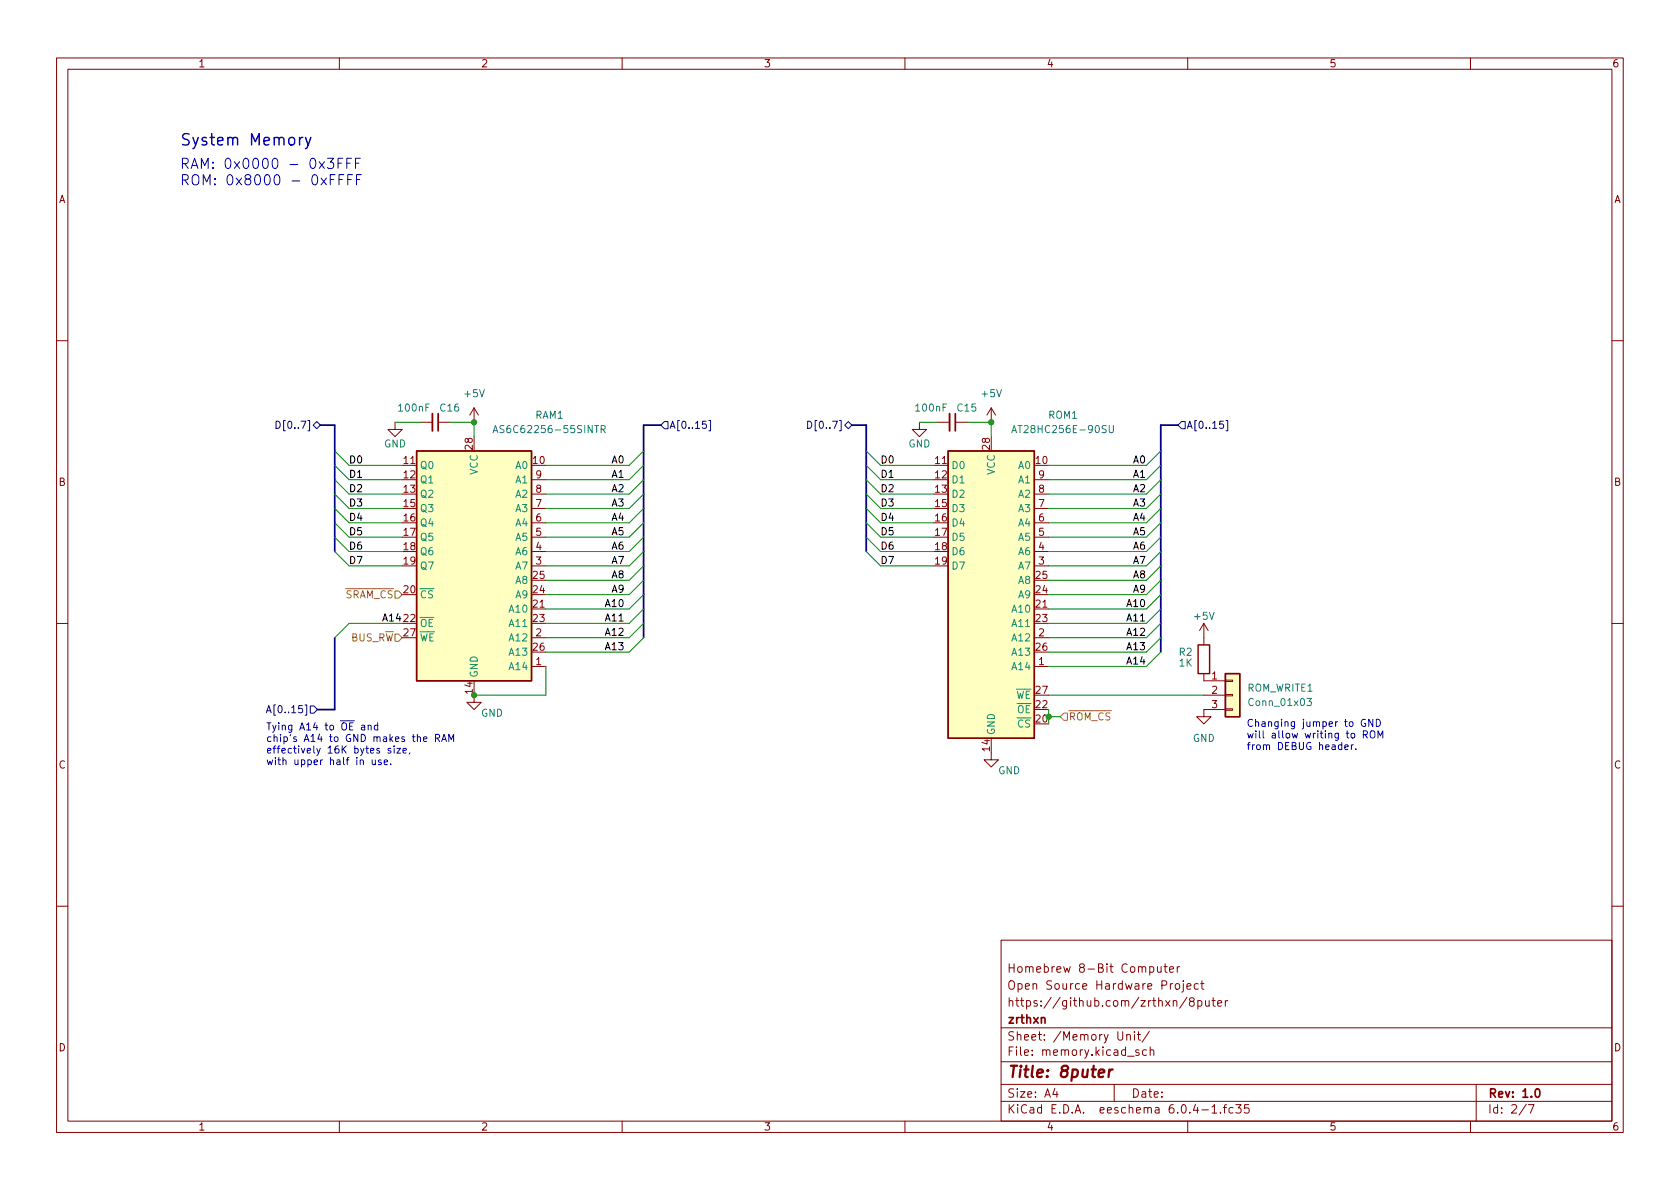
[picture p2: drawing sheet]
<svg xmlns="http://www.w3.org/2000/svg" width="297mm" height="210mm" viewBox="0 0 297 210" stroke-linecap="round" stroke-linejoin="round" font-family="sans-serif">
<path d="M0 .2h297v210.1h-297z" fill="#fff" stroke="#fff" stroke-width=".18"/>
<g fill="none" stroke="#840000" stroke-width=".18">
<path d="M10 10.2h277v190.1h-277zM12 12.2h273v186.1h-273zM60 10.2v2M110 10.2v2M160 10.2v2M210 10.2v2M260 10.2v2M10 60.2h2M69.8 74.7v1.2h-1.2l1.2 1.3 1.3-1.3h-1.3M74.4 74.7h2.1M77.5 74.7h2M83.8 72.1l.8 1.3"/>
<path d="M83.8 72.1v2.6M83.8 72.1l-.7 1.3M162.6 74.7v1.2h1.2l-1.2 1.3-1.3-1.3h1.3M165.9 74.7h2M168.9 74.7h2M175.3 72.1l-.8 1.3M175.3 72.1v2.6M175.3 72.1l.7 1.3M285 60.2h2M71.1 82.3h2.6M94 97.5h2.5M94 95h2.5"/>
<path d="M94 92.5h2.5M94 89.9h2.5M94 87.4h2.5M94 84.8h2.5M165.1 82.3h2.5M182.9 97.5h2.5M182.9 95h2.5M182.9 92.5h2.5M182.9 89.9h2.5M182.9 87.4h2.5M182.9 84.8h2.5M10 110.2h2"/>
<path d="M94 117.9h2.5M94 112.8h2.5M94 107.7h2.5M94 100.1h2.5M182.9 117.9h2.5M182.9 112.8h2.5M182.9 107.7h2.5M182.9 100.1h2.5M212.9 119.1v1.3h3.8M212.9 110.2l.7 1.3M212.9 110.2v3.8M212.9 110.2l-.8 1.3"/>
<path d="M285 110.2h2M83.8 122.9v1.3h-1.3l1.3 1.3 1.3-1.3h-1.3M175.3 133.1v1.3h-1.3l1.3 1.2 1.2-1.2h-1.2M212.9 122.9h3.8M216.7 125.3h1.2v.3h-1.2zM216.7 122.8h1.2v.3h-1.2zM216.7 120.3h1.2v.2h-1.2zM216.7 125.5h-3.8v1.2h1.2l-1.2 1.3-1.3-1.3h1.3M10 160.2h2M177 166.3h108v32h-108zM203.3 171l.4-.1 .3 .3v.4l-.1 .3h-.6M204.6 170.9l.1 1h.4l.2-.1"/>
<path d="M205.3 170.9v1M205.8 170.9h.6M206 170.4v1.3l.4 .2M206.8 171.4l.7-.1-.1-.3-.4-.1-.2 .2 .1 .8h.5M207.4 177.1l.2-.2 .4 .1 .1 .9M207.9 174l.4-.1 .3 .3v.4l-.3 .3h-.4l-.1-.3v-.4zM208.1 170.9v1M208.6 170.9l-.3 .1-.2 .2M209.2 173.9v1.3l-.3 .2M209.2 173.4v.2M209.9 174.4l.7-.1-.1-.3-.4-.1-.2 .2v.8h.6M209.9 176.4l-1.3 1.9"/>
<path d="M210.6 177.1l-.3-.3 .1-.2 .2-.2 .4 .1 .1 .2v.2l-.7 .2-.1 .3 .1 .4 .2 .1h.4l.1-.3v-.2l-.2-.3M211.8 177l.4-.1 .3 .3v.4l-.1 .3h-.6M211.8 176.9v1.5M211.9 174l-.5-.1-.3 .3v.4l.2 .3h.6M212.3 173.9h.6M212.5 173.4v1.3l.4 .2M213.1 176.9l.1 1h.4l.2-.1M213.8 176.9v1M214.3 176.9h.6M214.5 176.4v1.3l.4 .2M215.3 177.4l.7-.1-.1-.3-.4-.1-.2 .2 .1 .8h.5M216.6 176.9v1"/>
<path d="M217.1 176.9l-.3 .1-.2 .2M285 160.2h2M60 198.3v2M110 198.3v2M160 198.3v2M177 194.8h108M177 191.8h108M177 187.8h108M177 181.8h108M186.5 192.5l-.4 1h1M186.9 193v1M197 191.8v3"/>
<path d="M197.6 182.4v1.2l.3 .3h.5l.1-.3v-1.2M199.2 183.1l.2-.2 .4 .1 .1 .9M199.2 182.9v1M200.6 182.4v.2M200.6 182.9v1M201.1 182.9h.5M201.3 182.4v1.3l.3 .2M201.4 185.7l-.4-.1-.2 .2 .1 .3 .5 .1v.4h-.6M202.7 185.7l-.4-.1-.3 .3v.4l.1 .3h.6M203.2 182.4l-1.3 1.9M203.4 185.8l.2-.2 .3 .1 .1 .9M203.4 185.1v1.5"/>
<path d="M210 198.3v2M212.5 196.3h1.1M214.3 195.8l.4-.5v1.5M214.3 196.8h.8M215.8 196.7v.1M216.3 195.8h.6M216.9 195.3l-.4 .2v1.3M218 195.9l-.4-.1-.3 .3v.4l.1 .3h.6M218.5 195.3h.9l-.5 .6 .5 .1v.7l-.3 .1h-.4l-.2-.1M220.8 195.3h-.7l-.1 .7 .2-.1 .5 .1 .2 .2-.1 .5-.2 .1-.6-.1M260 198.3v2M261 191.8v6.5"/>
<path d="M269.9 195.3l-1.3 1.9M270.2 195.3h1l-.6 1.5"/>
</g>
<path d="M77.5 73.1v3.1M168.9 73.1v3.1M271.6 192.6l.2-.1a.82 .82 0 0 1 .6 .7 .82 .82 0 0 1-.3 .8h-.2a.81 .81 0 0 1-.6-.6 .81 .81 0 0 1 .3-.8z" fill="none" stroke="#840000" stroke-width=".3"/>
<path d="M194.3 189.8l.9-.2v-.4l-.2-.1-.6 .1-.2 1 .3 .3 .5-.1M196.2 189.1l-.2 1.4M196.7 189.1l-.4 .1-.2 .3" fill="none" stroke="#840000" stroke-width=".4"/>
<path d="M76.5 73.1v3.1M167.9 73.1v3.1" fill="none" stroke="#840000" stroke-width=".33"/>
<g fill="#ffffc2" stroke="#ffffc2" stroke-width=".18">
<path d="M73.7 79.8h20.3v40.6h-20.3z"/>
<path d="M216.7 119.1h2.5v7.6h-2.5z"/>
<path d="M167.6 79.8h15.3v50.8h-15.3z"/>
</g>
<path d="M73.7 79.8h20.3v40.6h-20.3zM167.6 79.8h15.3v50.8h-15.3zM211.8 114h2.1v5.1h-2.1zM216.7 119.1h2.5v7.6h-2.5z" fill="none" stroke="#840000" stroke-width=".25"/>
<path d="M87.2 76.5l.4-1.3 .4 1.3M87.3 76.2h.6M106.3 75.9l.6-.1 .1-.1v-.3l-.7-.2v1.3M106.6 75.9l.4 .6M178.9 76.5l.4-1.3 .4 1.3M179 76.2h.6M196.1 75.2v1.1l.3 .2h.3l.1-.2v-1.1M231.1 123.5h.8l-.5 .5 .4 .1v.6l-.2 .1-.5-.1" fill="none" stroke="#008484" stroke-width=".18"/>
<g fill="none" stroke="#000084" stroke-width=".18">
<path d="M48.8 74.5a.64 .64 0 0 1 .7 .6 .64 .64 0 0 1-.7 .7zM56 74.5l.6 .7-.6 .6-.6-.6zM117.5 74.5h.6v1.3h-.6l-.7-.6zM124.8 74.5h-.6v.6l.2-.1h.4l.1 .2-.1 .4-.1 .2-.5-.2M125.3 74.4h.3v1.8h-.3M142.8 74.5a.64 .64 0 0 1 .7 .6 .64 .64 0 0 1-.7 .7zM150 74.5l.6 .7-.6 .6-.6-.6zM208.9 74.5h.6v1.3h-.6l-.6-.6zM216.3 74.5h-.6l-.1 .6 .2-.1h.4l.1 .2v.4l-.2 .2-.5-.2M216.8 74.4h.3v1.8h-.3M47.1 126l.4-1.2 .4 1.2M47.2 125.7h.6"/>
<path d="M54.9 124.8h.6l.6 .7-.6 .6h-.6z"/>
</g>
<path d="M69.8 112.1h.7l.6 .7-.6 .6h-.7zM69.8 104.5h.7l.6 .7-.6 .6h-.7zM188.1 126.1h.6v1.3h-.6l-.6-.7z" fill="none" stroke="#848400" stroke-width=".18"/>
<g fill="none" stroke="#0000c2" stroke-width=".18">
<path d="M57.9 28h1.1l-.6 .7a.49 .49 0 0 1 .6 .3v.4l-.2 .3-.7 .1-.2-.2M59.3 30.9h-.9v1.8M59.8 28.8h.6M59.9 31.7h.6M60.6 28h-.8v1.8M60.8 30.9h-.9v1.8M61.3 28.8h.6M61.5 31.7h.6M62.2 28h-.9v1.8M62.3 30.9h-.8v1.8M62.9 28.8h.6M63 31.7h.6"/>
<path d="M63.7 28h-.8v1.8M63.9 30.9h-.9v1.8M65.8 134.4l.1 .8h.3l.2-.1M66.4 134.4v.8M66.8 128.3l-.4-.1-.2 .3 .1 .5h.5M66.8 127.8v1.3M67.4 134.4h-.3l-.2 .2 .1 .1 .4 .2v.3h-.5M67.9 134.8l.6-.1v-.3h-.4l-.2 .2 .1 .6h.5M69.1 132.4l-.3-.1-.2 .2 .1 .2 .4 .1v.3h-.5M69.1 135.1v.1M69.7 132.3v.9M70.2 132.3h.6l-.6 .9h.6"/>
<path d="M71.3 132.8l.6-.2-.1-.2-.4-.1-.1 .2v.6h.5M72.5 133.1l-.2 .3M74.9 130.7l.6-.1-.1-.3h-.3l-.2 .2v.6h.5M77 130.5h.6l.1-.2v-.3l-.7-.1v1.2M77.3 130.5l.4 .6M78.1 131.1l.4-1.2 .4 1.2M78.2 130.8h.6M79.4 131.1v-1.2l.4 .9 .4-.9v1.2M237.8 132.1l.6-.1-.1-.2-.3-.1-.2 .2v.6h.5M238.9 131.7v.9M239.3 131.7l-.4 .2M239.7 132.4v.2"/>
<path d="M241 129.9l.6-.1 .2-.1-.1-.3-.7-.2v1.3M241.3 129.9l.5 .6M241.4 127.3a.59 .59 0 0 0-.7 .5 .59 .59 0 0 0 .7 .6l.1-.5h-.3M242.3 129.4l.3-.2a.43 .43 0 0 1 .5 .5v.4a.42 .42 0 0 1-.4 .4 .42 .42 0 0 1-.4-.4zM242.7 127.2v1.3l-.7-1.3v1.3M243.3 127.2a.64 .64 0 0 1 .8 .6 .64 .64 0 0 1-.8 .7zM243.6 130.5v-1.3l.5 .9 .4-.9v1.3"/>
</g>
<path d="M54 24.3l.5 1.3M55 24.3l-.7 1.8-.3 .2" fill="none" stroke="#0000c2" stroke-width=".25"/>
<path d="M56.6 75.2h2.6v22.3M116.8 75.2h-3v37.6M150.6 75.2h2.6v22.3M208.3 75.2h-3.1v40.1M59.2 112.8v12.7h-3.1" fill="none" stroke="#000084" stroke-width=".3"/>
<g fill="none" stroke="#008400" stroke-width=".18">
<path d="M59.2 79.8l2.5 2.5h9.4M69.8 74.7h4.6M79.5 74.7h4.3v2.5M113.8 79.8l-2.5 2.5h-14.8M153.2 79.8l2.5 2.5h9.4M162.6 74.7h3.3M170.9 74.7h4.4v2.5M205.2 79.8l-2.5 2.5h-17.3M59.2 82.3l2.5 2.5h9.4M59.2 95l2.5 2.5h9.4M59.2 92.5l2.5 2.5h9.4M59.2 89.9l2.5 2.6h9.4"/>
<path d="M59.2 84.8l2.5 2.6h9.4M59.2 97.5l2.5 2.6h9.4M59.2 87.4l2.5 2.5h9.4M113.8 82.3l-2.5 2.5h-14.8M113.8 95l-2.5 2.5h-14.8M113.8 92.5l-2.5 2.5h-14.8M113.8 89.9l-2.5 2.6h-14.8M113.8 84.8l-2.5 2.6h-14.8M113.8 97.5l-2.5 2.6h-14.8M113.8 87.4l-2.5 2.5h-14.8M153.2 82.3l2.5 2.5h9.4M153.2 95l2.5 2.5h9.4"/>
<path d="M153.2 92.5l2.5 2.5h9.4M153.2 89.9l2.5 2.6h9.4M153.2 84.8l2.5 2.6h9.4M153.2 97.5l2.5 2.6h9.4M153.2 87.4l2.5 2.5h9.4M205.2 82.3l-2.5 2.5h-17.3M205.2 95l-2.5 2.5h-17.3M205.2 92.5l-2.5 2.5h-17.3M205.2 89.9l-2.5 2.6h-17.3M205.2 84.8l-2.5 2.6h-17.3M205.2 97.5l-2.5 2.6h-17.3M205.2 87.4l-2.5 2.5h-17.3"/>
<path d="M71.1 110.2h-9.4l-2.5 2.6M96.5 117.9v5h-12.7M113.8 110.2l-2.5 2.6h-14.8M113.8 112.8l-2.5 2.5h-14.8M113.8 107.7l-2.5 2.5h-14.8M113.8 100.1l-2.5 2.5h-14.8M113.8 105.2l-2.5 2.5h-14.8M113.8 102.6l-2.5 2.6h-14.8M205.2 110.2l-2.5 2.6h-17.3M205.2 112.8l-2.5 2.5h-17.3M205.2 115.3l-2.5 2.6h-17.3M205.2 107.7l-2.5 2.5h-17.3"/>
<path d="M205.2 100.1l-2.5 2.5h-17.3M205.2 105.2l-2.5 2.5h-17.3M205.2 102.6l-2.5 2.6h-17.3M185.4 122.9h27.5M185.4 125.5v1.2h2.1"/>
</g>
<g fill="#008400" stroke="#008400" stroke-width=".18">
<circle cx="185.4" cy="126.7" r=".46"/>
<circle cx="175.3" cy="74.7" r=".46"/>
<circle cx="83.8" cy="122.9" r=".46"/>
<circle cx="83.8" cy="74.7" r=".46"/>
</g>
<text font-size="2.8" fill="#0000c2" x="31.7" y="25.7">System Memory</text>
<text font-size="2.8" fill="#840000" x="178" y="190.6">Title: 8puter</text>
<g font-size="2.5" fill="#0000c2">
<text x="31.7" y="29.9">RAM: 0x0000 - 0x3FFF</text>
<text x="31.7" y="32.8">ROM: 0x8000 - 0xFFFF</text>
</g>
<g font-size="2.1" fill="#840000">
<text x="178" y="172">Homebrew 8-Bit Computer</text>
<text x="178" y="178">https://github.com/zrthxn/8puter</text>
<text x="178" y="175">Open Source Hardware Project</text>
<text x="178" y="184">Sheet: /Memory Unit/</text>
<text x="178" y="181">zrthxn</text>
<text x="178" y="186.7">File: memory.kicad_sch</text>
<text x="178" y="196.9">KiCad E.D.A. eeschema 6.0.4-1.fc35</text>
<text x="178" y="194.1">Size: A4</text>
<text x="200" y="194.1">Date:</text>
<text x="263" y="194.1">Rev: 1.0</text>
<text x="263" y="196.9">Id: 2/7</text>
</g>
<g font-size="1.8" fill="#840000">
<text x="35" y="11.9">1</text>
<text x="85" y="11.9">2</text>
<text x="135" y="11.9">3</text>
<text x="185" y="11.9">4</text>
<text x="235" y="11.9">5</text>
<text x="285" y="11.9">6</text>
<text x="10.3" y="35.9">A</text>
<text x="285.3" y="35.9">A</text>
<text x="71.4" y="82">11</text>
<text x="83.6" y="79.5" transform="rotate(-90 83.6 79.5)">28</text>
<text x="94.3" y="82">10</text>
<text x="165.4" y="82">11</text>
<text x="175" y="79.5" transform="rotate(-90 175 79.5)">28</text>
<text x="183.2" y="82">10</text>
<text x="10.3" y="85.9">B</text>
<text x="71.4" y="84.6">12</text>
<text x="71.4" y="87.1">13</text>
<text x="71.4" y="89.7">15</text>
<text x="94.8" y="89.7">7</text>
<text x="94.8" y="87.1">8</text>
<text x="94.8" y="84.6">9</text>
<text x="165.4" y="84.6">12</text>
<text x="165.4" y="87.1">13</text>
<text x="165.4" y="89.7">15</text>
<text x="183.7" y="89.7">7</text>
<text x="183.7" y="87.1">8</text>
<text x="183.7" y="84.6">9</text>
<text x="285.3" y="85.9">B</text>
<text x="71.4" y="92.2">16</text>
<text x="71.4" y="94.7">17</text>
<text x="94.8" y="94.7">5</text>
<text x="94.8" y="92.2">6</text>
<text x="165.4" y="92.2">16</text>
<text x="165.4" y="94.7">17</text>
<text x="183.7" y="94.7">5</text>
<text x="183.7" y="92.2">6</text>
<text x="71.4" y="97.3">18</text>
<text x="71.4" y="99.8">19</text>
<text x="94.8" y="99.8">3</text>
<text x="94.8" y="97.3">4</text>
<text x="165.4" y="97.3">18</text>
<text x="165.4" y="99.8">19</text>
<text x="183.7" y="99.8">3</text>
<text x="183.7" y="97.3">4</text>
<text x="71.4" y="104.9">20</text>
<text x="94.3" y="107.4">21</text>
<text x="94.3" y="104.9">24</text>
<text x="94.3" y="102.4">25</text>
<text x="183.2" y="107.4">21</text>
<text x="183.2" y="104.9">24</text>
<text x="183.2" y="102.4">25</text>
<text x="71.4" y="110">22</text>
<text x="71.4" y="112.5">27</text>
<text x="94.3" y="110">23</text>
<text x="94.8" y="112.5">2</text>
<text x="183.2" y="110">23</text>
<text x="183.7" y="112.5">2</text>
<text x="94.3" y="115.1">26</text>
<text x="94.8" y="117.6">1</text>
<text x="183.2" y="115.1">26</text>
<text x="183.7" y="117.6">1</text>
<text x="83.6" y="122.6" transform="rotate(-90 83.6 122.6)">14</text>
<text x="183.2" y="125.2">22</text>
<text x="183.2" y="122.7">27</text>
<text x="214.3" y="120.1">1</text>
<text x="214.3" y="122.7">2</text>
<text x="214.3" y="125.2">3</text>
<text x="10.3" y="135.9">C</text>
<text x="175" y="132.8" transform="rotate(-90 175 132.8)">14</text>
<text x="285.3" y="135.9">C</text>
<text x="10.3" y="185.9">D</text>
<text x="285.3" y="185.9">D</text>
<text x="35" y="199.9">1</text>
<text x="85" y="199.9">2</text>
<text x="135" y="199.9">3</text>
<text x="185" y="199.9">4</text>
<text x="235" y="199.9">5</text>
<text x="285" y="199.9">6</text>
</g>
<g font-size="1.8" fill="#008484">
<text x="82.2" y="70.2">+5V</text>
<text x="173.7" y="70.2">+5V</text>
<text x="70.6" y="72.8">100nF</text>
<text x="77.9" y="72.8">C16</text>
<text x="88.4" y="76.6">AS6C62256-55SINTR</text>
<text x="94.6" y="74">RAM1</text>
<text x="162" y="72.8">100nF</text>
<text x="169.3" y="72.8">C15</text>
<text x="179.9" y="76.6">AT28HC256E-90SU</text>
<text x="185.4" y="74">ROM1</text>
<text x="67.9" y="79.1">GND</text>
<text x="74.2" y="82.9">Q0</text>
<text x="84.5" y="84" transform="rotate(-90 84.5 84)">VCC</text>
<text x="91.2" y="82.9">A0</text>
<text x="160.6" y="79.1">GND</text>
<text x="168.1" y="82.9">D0</text>
<text x="175.9" y="84" transform="rotate(-90 175.9 84)">VCC</text>
<text x="180.1" y="82.9">A0</text>
<text x="74.2" y="85.5">Q1</text>
<text x="74.2" y="88">Q2</text>
<text x="91.2" y="88">A2</text>
<text x="91.2" y="85.5">A1</text>
<text x="168.1" y="85.5">D1</text>
<text x="168.1" y="88">D2</text>
<text x="180.1" y="88">A2</text>
<text x="180.1" y="85.5">A1</text>
<text x="74.2" y="90.5">Q3</text>
<text x="74.2" y="93.1">Q4</text>
<text x="74.2" y="95.6">Q5</text>
<text x="91.2" y="95.6">A5</text>
<text x="91.2" y="93.1">A4</text>
<text x="91.2" y="90.5">A3</text>
<text x="168.1" y="90.5">D3</text>
<text x="168.1" y="93.1">D4</text>
<text x="168.1" y="95.6">D5</text>
<text x="180.1" y="95.6">A5</text>
<text x="180.1" y="93.1">A4</text>
<text x="180.1" y="90.5">A3</text>
<text x="74.2" y="98.2">Q6</text>
<text x="74.2" y="100.7">Q7</text>
<text x="91.2" y="100.7">A7</text>
<text x="91.2" y="98.2">A6</text>
<text x="168.1" y="98.2">D6</text>
<text x="168.1" y="100.7">D7</text>
<text x="180.1" y="100.7">A7</text>
<text x="180.1" y="98.2">A6</text>
<text x="74.2" y="105.8">~{CS}</text>
<text x="91.2" y="105.8">A9</text>
<text x="91.2" y="103.2">A8</text>
<text x="180.1" y="105.8">A9</text>
<text x="180.1" y="103.2">A8</text>
<text x="74.2" y="110.9">~{OE}</text>
<text x="74.2" y="113.4">~{WE}</text>
<text x="90.2" y="113.4">A12</text>
<text x="90.2" y="108.3">A10</text>
<text x="90.2" y="110.9">A11</text>
<text x="179.1" y="113.4">A12</text>
<text x="179.1" y="108.3">A10</text>
<text x="179.1" y="110.9">A11</text>
<text x="211.3" y="109.6">+5V</text>
<text x="84.5" y="119.9" transform="rotate(-90 84.5 119.9)">GND</text>
<text x="90.2" y="118.5">A14</text>
<text x="90.2" y="115.9">A13</text>
<text x="179.1" y="118.5">A14</text>
<text x="179.1" y="115.9">A13</text>
<text x="208.5" y="115.9">R2</text>
<text x="208.5" y="117.9">1K</text>
<text x="178.1" y="123.6">~{WE}</text>
<text x="220.5" y="122.3">ROM_WRITE1</text>
<text x="221.1" y="124.8">Conn_01x03</text>
<text x="85" y="126.7">GND</text>
<text x="175.9" y="130" transform="rotate(-90 175.9 130)">GND</text>
<text x="178.4" y="126.1">~{OE}</text>
<text x="178.5" y="128.6">~{CS}</text>
<text x="210.9" y="131.2">GND</text>
<text x="176.5" y="136.9">GND</text>
</g>
<g font-size="1.8" fill="#000084">
<text x="49.8" y="75.8">D[0..7]</text>
<text x="118.3" y="75.8">A[0..15]</text>
<text x="143.8" y="75.8">D[0..7]</text>
<text x="209.7" y="75.8">A[0..15]</text>
<text x="48.3" y="126.1">A[0..15]</text>
</g>
<g font-size="1.8">
<text x="62" y="81.9">D0</text>
<text x="108.2" y="81.9">A0</text>
<text x="156" y="81.9">D0</text>
<text x="200.4" y="81.9">A0</text>
<text x="62" y="87">D2</text>
<text x="62" y="84.5">D1</text>
<text x="62" y="89.6">D3</text>
<text x="108.2" y="87">A2</text>
<text x="108.2" y="84.5">A1</text>
<text x="108.2" y="89.6">A3</text>
<text x="156" y="87">D2</text>
<text x="156" y="84.5">D1</text>
<text x="156" y="89.6">D3</text>
<text x="200.4" y="84.5">A1</text>
<text x="200.4" y="87">A2</text>
<text x="200.4" y="89.6">A3</text>
<text x="62" y="94.6">D5</text>
<text x="62" y="92.1">D4</text>
<text x="108.2" y="94.6">A5</text>
<text x="108.2" y="92.1">A4</text>
<text x="156" y="92.1">D4</text>
<text x="156" y="94.6">D5</text>
<text x="200.4" y="94.6">A5</text>
<text x="200.4" y="92.1">A4</text>
<text x="62" y="97.2">D6</text>
<text x="62" y="99.7">D7</text>
<text x="108.2" y="97.2">A6</text>
<text x="108.2" y="99.7">A7</text>
<text x="156" y="97.2">D6</text>
<text x="156" y="99.7">D7</text>
<text x="200.4" y="99.7">A7</text>
<text x="200.4" y="97.2">A6</text>
<text x="107.2" y="107.3">A10</text>
<text x="108.2" y="102.3">A8</text>
<text x="108.2" y="104.8">A9</text>
<text x="199.4" y="107.3">A10</text>
<text x="200.4" y="102.3">A8</text>
<text x="200.4" y="104.8">A9</text>
<text x="67.9" y="109.9">A14</text>
<text x="107.2" y="109.9">A11</text>
<text x="107.2" y="112.4">A12</text>
<text x="199.4" y="112.4">A12</text>
<text x="199.4" y="109.9">A11</text>
<text x="107.2" y="115">A13</text>
<text x="199.4" y="115">A13</text>
<text x="199.4" y="117.5">A14</text>
</g>
<g font-size="1.8" fill="#848400">
<text x="59.6" y="105.8">~{SRAM_CS}</text>
<text x="60.6" y="113.4">BUS_R~{W}</text>
<text x="188.9" y="127.4">~{ROM_CS}</text>
</g>
<g font-size="1.8" fill="#0000c2">
<text x="47" y="129.1">Tying A14 to ~{OE} and</text>
<text x="47" y="131.2">chip's A14 to GND makes the RAM</text>
<text x="220.3" y="128.5">Changing jumper to GND</text>
<text x="220.3" y="130.6">will allow writing to ROM</text>
<text x="47" y="133.2">effectively 16K bytes size,</text>
<text x="47" y="135.3">with upper half in use.</text>
<text x="220.3" y="132.6">from DEBUG header.</text>
</g>
<text font-size="1.8" fill="#008400" x="183.2" y="127.8">20</text>
</svg>
